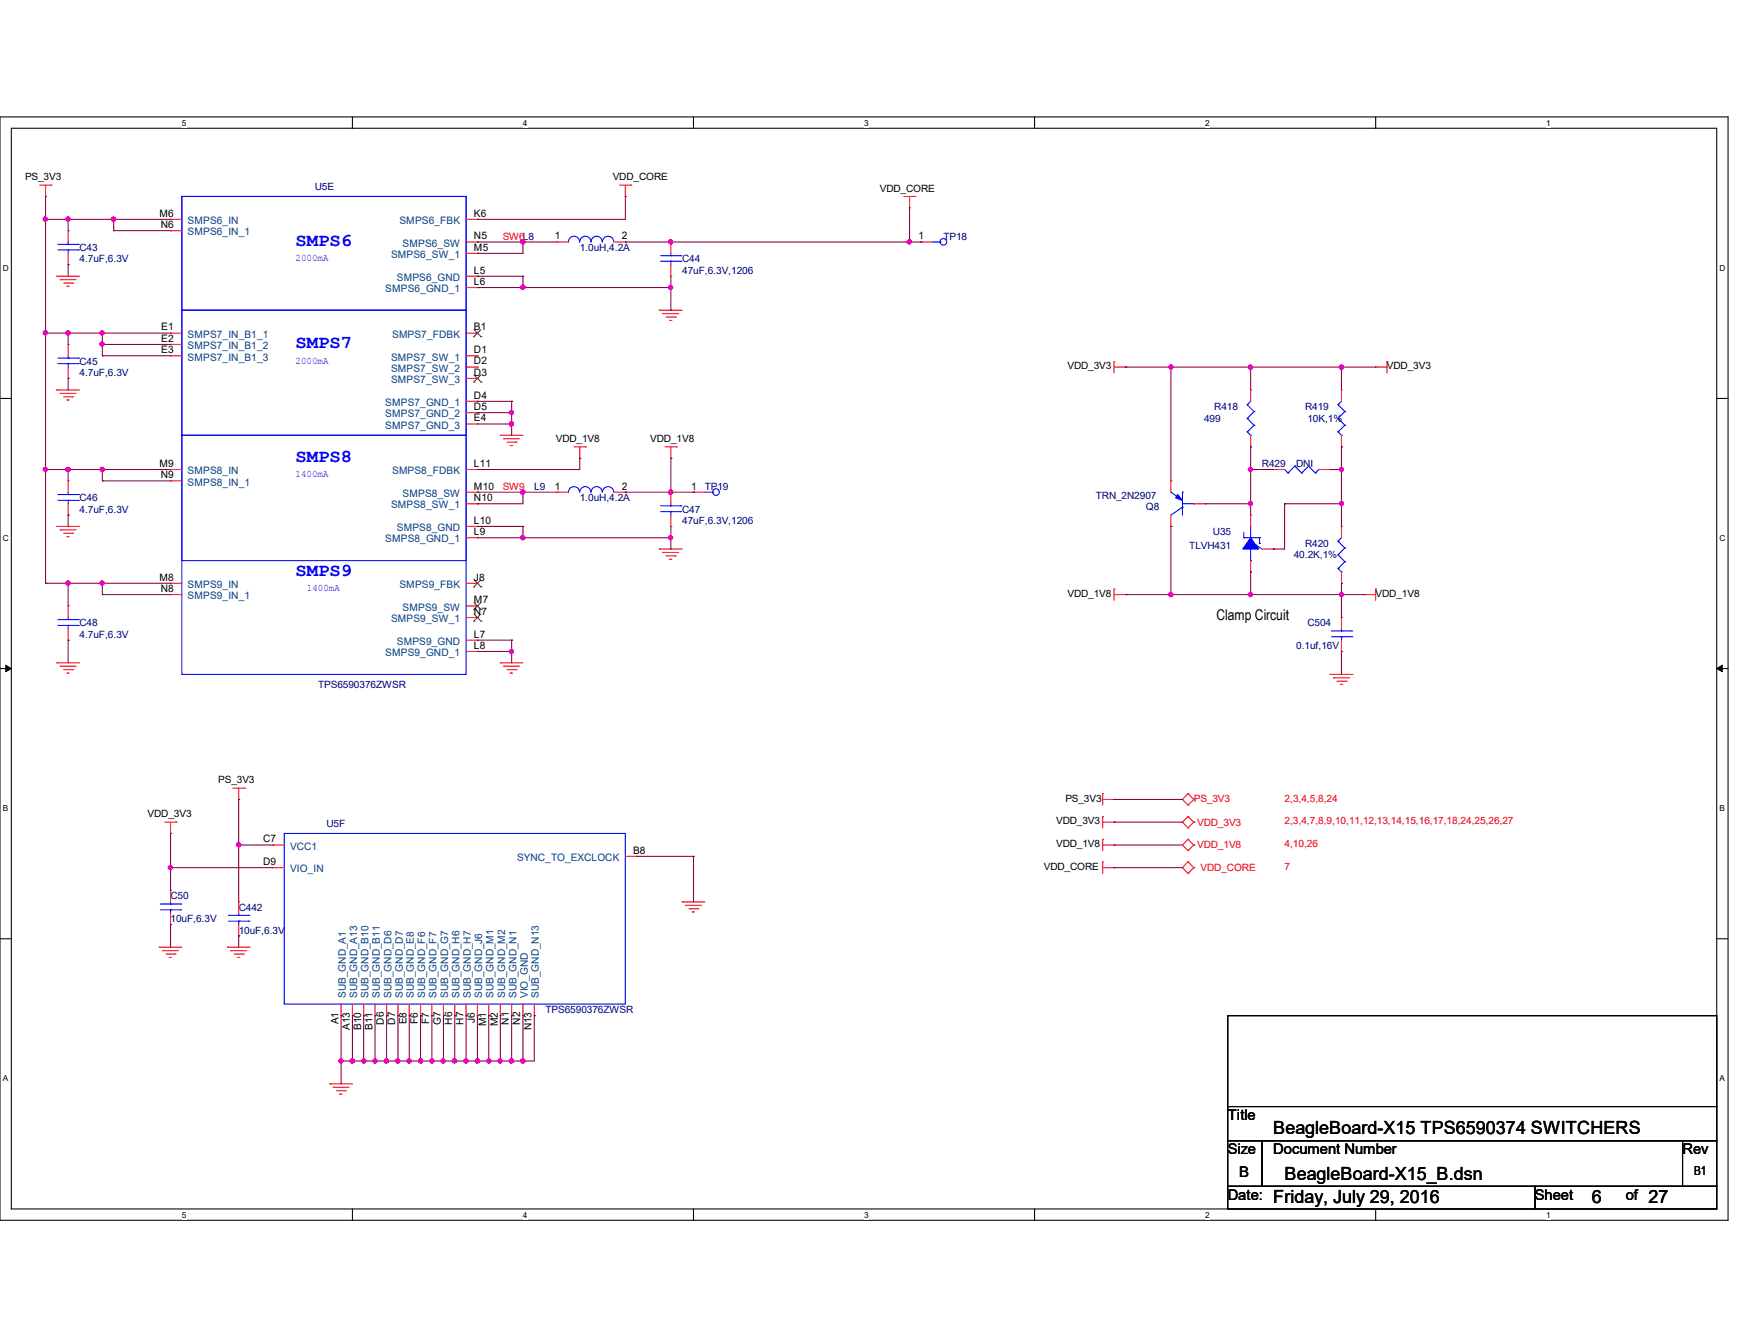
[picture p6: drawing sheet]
<svg xmlns="http://www.w3.org/2000/svg" width="279mm" height="216mm" viewBox="0 0 279 216" stroke-linecap="round" stroke-linejoin="round" font-family="sans-serif">
<path d="M0 18.8h278v177.4h-278zM1.8 20.6h274.3v173.8h-274.3z" fill="none" stroke="#000" stroke-width=".17"/>
<g fill="#fff">
<path d="M29.3 19h.7v1.5h-.7z"/>
<path d="M29.3 194.6h.7v1.4h-.7z"/>
</g>
<path d="M56.7 18.8v1.8M56.7 194.4v1.8" fill="none" stroke="#000" stroke-width=".17"/>
<g fill="#fff">
<path d="M84.1 19h.7v1.5h-.7z"/>
<path d="M84.1 194.6h.7v1.4h-.7z"/>
</g>
<path d="M111.5 18.8v1.8M111.5 194.4v1.8" fill="none" stroke="#000" stroke-width=".17"/>
<g fill="#fff">
<path d="M139 19h.7v1.5h-.7z"/>
<path d="M139 194.6h.7v1.4h-.7z"/>
</g>
<path d="M166.4 18.8v1.8M166.4 194.4v1.8" fill="none" stroke="#000" stroke-width=".17"/>
<g fill="#fff">
<path d="M193.8 19h.8v1.5h-.8z"/>
<path d="M193.8 194.6h.8v1.4h-.8z"/>
</g>
<path d="M221.3 18.8v1.8M221.3 194.4v1.8" fill="none" stroke="#000" stroke-width=".17"/>
<g fill="#fff">
<path d="M248.7 19h.7v1.5h-.7z"/>
<path d="M248.7 194.6h.7v1.4h-.7z"/>
<path d="M.5 42.3h.9v1.5h-.9z"/>
<path d="M276.6 42.3h.9v1.5h-.9z"/>
<path d="M.5 85.8h.9v1.4h-.9z"/>
<path d="M276.6 85.8h.9v1.4h-.9z"/>
</g>
<path d="M0 64.1h1.8M276.1 64.1h1.9" fill="none" stroke="#000" stroke-width=".17"/>
<g fill="#fff">
<path d="M.5 129.2h.8v1.5h-.8z"/>
<path d="M276.6 129.2h.9v1.5h-.9z"/>
</g>
<path d="M0 107.5h1.8M276.1 107.5h1.9" fill="none" stroke="#000" stroke-width=".17"/>
<path d="M.9 106.9l.9 .6-.9 .5zM276.1 107.5l.9-.6v1.1z" fill="#000" stroke="#000" stroke-width=".16"/>
<g fill="#fff">
<path d="M.5 172.6h.8v1.5h-.8z"/>
<path d="M276.6 172.6h.9v1.5h-.9z"/>
</g>
<path d="M0 150.9h1.8M276.1 150.9h1.9M197.5 163.3h78.6v14.6h-78.6zM197.5 177.9h78.6v5.5h-78.6zM197.5 183.4h5.5v7.3h-5.5zM197.5 190.7h49.4v3.7h-49.4zM203 183.4h67.6v7.3h-67.6zM246.9 190.7h29.2v3.7h-29.2zM270.6 183.4h5.5v7.3h-5.5z" fill="none" stroke="#000" stroke-width=".17"/>
<g fill="none" stroke="#f00" stroke-width=".17">
<path d="M6.4 29.8h1.8M7.3 31.6h.1M7.3 29.8v1.8M8.2 29.8h.1M11 37.1h.1M11 37.1v1.8M27.4 35.3h.1M27.4 37.1h.1M27.4 35.3h1.9M27.4 37.1h1.9M75 38.9h1.8M75 35.3h1.8"/>
<path d="M76.8 35.3h.1M76.8 38.9h.1M89.6 38.9h.1M89.6 38.9h1.8M98.8 38.9h1.8M99.7 29.8h1.8M100.6 31.6h.1M100.6 38.9h.1M100.6 29.8v1.8M101.5 29.8h.1M107.9 38.9h.1M107.9 38.9v1.8"/>
<path d="M145.4 31.6h1.8M146.3 33.4h.1M146.3 31.6v1.8M147.2 31.6h.1M148.1 38.9h.1M148.1 38.9h1.8M9.1 44.4h.1M9.1 44.4h3.7M9.7 45h.1M9.7 45h2.5M10.2 45.5h1.5M10.8 46h.1"/>
<path d="M10.8 46h.3M11 55.4h.1M11 42.5h.1M11 40.7v1.8M11 55.4v1.8M11 59v1.8M11.7 45.5h.1M27.4 53.6h.1M27.4 55.4h.1M27.4 57.2h.1M27.4 53.6h1.9M27.4 57.2h1.9"/>
<path d="M27.4 55.4h1.9M75 44.4h1.8M75 59h1.8M75 40.7h1.8M75 46.2h1.8M75 53.6h1.8M75 57.2h1.8M76.8 40.7h.1M76.8 44.4h.1M76.8 46.2h.1M76.8 53.6h.1M76.8 57.2h.1"/>
<path d="M76.8 59h.1M106 49.9h.1M106 49.9h3.7M106.6 50.4h.1M106.6 50.4h2.6M107.1 51h1.5M107.7 51.5h.1M107.7 51.5h.4M107.9 44.4h.1M107.9 42.5v1.9M108.6 51h.1M179.2 58.1h.1"/>
<path d="M179.2 59h1.9M179.2 58.1v1.8M181.1 59h.1M221.3 59h.1M221.3 59h1.8M223.1 58.1h.1M223.1 58.1v1.8M9.1 62.7h.1M9.1 62.7h3.7M9.7 63.2h.1M9.7 63.2h2.5M10.2 63.8h1.5"/>
<path d="M10.8 64.3h.1M10.8 64.3h.3M11 60.8h.1M11 77.3h.1M11 77.3v1.8M11.7 63.8h.1M27.4 75.5h.1M27.4 77.3h.1M27.4 75.5h1.9M27.4 77.3h1.9M75 75.5h1.8M75 79.1h1.8"/>
<path d="M75 60.8h1.8M75 64.5h1.8M75 66.3h1.8M75 68.2h1.8M76.8 60.8h.1M76.8 64.5h.1M76.8 66.3h.1M76.8 68.2h.1M76.8 75.5h.1M76.8 79.1h.1M80.5 70h.1M80.5 70h3.6"/>
<path d="M81 70.5h.1M81 70.5h2.6M81.6 71.1h1.4M82.1 71.6h.1M82.1 71.6h.4M83 71.1h.1M89.6 79.1h.1M89.6 79.1h1.8M92.3 71.8h1.9M93.3 73.7h.1M93.3 71.8v1.9M94.2 71.8h.1"/>
<path d="M98.8 79.1h1.8M100.6 79.1h.1M107 71.8h1.8M107.9 73.7h.1M107.9 79.1h.1M107.9 71.8v1.9M107.9 79.1v1.9M108.8 71.8h.1M111.5 79.1h.1M111.5 79.1h1.9M188.3 77.3h.1M188.3 77.3v1.8"/>
<path d="M201.2 62.7h.1M201.2 71.8h.1M201.2 62.7v1.8M201.2 70v1.8M204.8 75.5h.1M204.8 75.5h1.8M212.1 75.5h1.9M214 75.5h.1M215.8 62.7h.1M215.8 71.8h.1M215.8 62.7v1.8M215.8 70v1.8"/>
<path d="M9.1 84.6h.1M9.1 84.6h3.7M9.7 85.2h.1M9.7 85.2h2.5M10.2 85.7h1.5M10.8 86.3h.1M10.8 86.3h.3M11 97.4h.1M11 82.8h.1M11 81v1.8M11 97.4v1.9M11.7 85.7h.1"/>
<path d="M27.4 93.8h.1M27.4 95.6h.1M27.4 95.6h1.9M27.4 93.8h1.9M75 84.6h1.8M75 81h1.8M75 86.4h1.8M75 93.8h1.8M75 97.4h1.8M75 99.3h1.8M76.8 81h.1M76.8 84.6h.1"/>
<path d="M76.8 86.4h.1M76.8 93.8h.1M76.8 97.4h.1M76.8 99.3h.1M106 88.3h.1M106 88.3h3.7M106.6 88.8h.1M106.6 88.8h2.6M107.1 89.4h1.5M107.7 89.9h.1M107.7 89.9h.4M107.9 84.6h.1"/>
<path d="M107.9 82.8v1.8M108.6 89.4h.1M179.2 94.7h.1M179.2 95.6h1.9M179.2 94.7v1.8M181.1 95.6h.1M188.3 84.6h.1M188.3 82.8v1.8M192 81h1.8M193.8 81h.1M201.2 82.8h.1M201.2 91.9h.1"/>
<path d="M201.2 82.8v1.8M201.2 90.1v1.8M203 88.3h1.8M204.8 88.3h.1M215.8 84.6h.1M215.8 93.8h.1M215.8 99.3h.1M215.8 84.6v1.8M215.8 91.9v1.9M215.8 99.3v1.8M219.5 95.6h.1M219.5 95.6h1.8"/>
<path d="M221.3 94.7h.1M221.3 94.7v1.8M9.1 106.6h.1M9.1 106.6h3.7M9.7 107.1h.1M9.7 107.1h2.5M10.2 107.7h1.5M10.8 108.2h.1M10.8 108.2h.3M11 102.9h.1M11 101.1v1.8M11.7 107.7h.1"/>
<path d="M75 102.9h1.8M75 104.7h1.8M76.8 102.9h.1M76.8 104.7h.1M80.5 106.6h.1M80.5 106.6h3.6M81 107.1h.1M81 107.1h2.6M81.6 107.7h1.4M82.1 108.2h.1M82.1 108.2h.4M83 107.7h.1"/>
<path d="M214 108.4h.1M214 108.4h3.6M214.5 109h.1M214.5 109h2.6M215.1 109.5h1.4M215.6 110h.1M215.6 110h.4M215.8 104.7h.1M215.8 102.9v1.8M216.5 109.5h.1M26.5 132.2h1.8M27.4 134h.1"/>
<path d="M27.4 132.2v1.8M28.3 132.2h.1M37.5 126.7h1.8M38.4 128.5h.1M38.4 126.7v1.8M39.3 126.7h.1M43.9 135.8h.1M43.9 139.5h.1M43.9 139.5h1.8M43.9 135.8h1.8M100.6 137.7h1.8M102.4 137.7h.1"/>
<path d="M177.4 127.6h.1M177.4 138.6h.1M177.4 134.9h.1M177.4 131.3h.1M177.4 128.5h1.8M177.4 127.6v1.8M177.4 131.3v1.8M177.4 134.9v1.8M177.4 138.6v1.8M177.4 139.5h1.8M177.4 135.8h1.8M177.4 132.2h1.8"/>
<path d="M179.2 128.5h.1M179.2 139.5h.1M179.2 135.8h.1M179.2 132.2h.1M191.1 127.6h.1M191.1 129.4h.1M191.1 138.6h.1M191.1 134.9h.1M191.1 136.7h.1M191.1 131.3h.1M191.1 133.1h.1M191.1 127.6l-.9 .9 .9 .9"/>
<path d="M191.1 127.6l.9 .9M191.1 138.6l-.9 .9 .9 .9M191.1 138.6l.9 .9M191.1 134.9l-.9 .9 .9 .9M191.1 134.9l.9 .9M191.1 131.3l-.9 .9 .9 .9M191.1 131.3l.9 .9M192 128.5h.1M192 139.5h.1M192 135.8h.1M192 132.2h.1M192 128.5l-.9 .9"/>
<path d="M192 139.5l-.9 .9M192 135.8l-.9 .9M192 132.2l-.9 .9M25.6 152.3h.1M25.6 152.3h3.7M26.2 152.8h.1M26.2 152.8h2.5M26.7 153.4h1.5M27.2 153.9h.1M27.2 153.9h.4M27.4 143.1h.1M27.4 148.6h.1"/>
<path d="M27.4 143.1v1.9M27.4 146.8v1.8M28.2 153.4h.1M36.6 152.3h.1M36.6 152.3h3.6M37.1 152.8h.1M37.1 152.8h2.6M37.7 153.4h1.4M38.2 153.9h.1M38.2 153.9h.4M38.4 145h.1M38.4 150.5h.1"/>
<path d="M38.4 145v1.8M38.4 148.6v1.9M39.1 153.4h.1M109.7 145h.1M109.7 145h3.7M110.3 145.5h.1M110.3 145.5h2.5M110.8 146.1h1.5M111.4 146.6h.1M111.4 146.6h.3M112.3 146.1h.1M191.1 140.4h.1"/>
<path d="M53 174.2h.1M53 174.2h3.7M53.6 174.8h.1M53.6 174.8h2.5M54.1 175.3h1.5M54.7 175.9h.1M54.7 175.9h.3M54.9 163.3h.1M54.9 161.4v1.9M55.6 175.3h.1M56.7 163.3h.1M56.7 161.4v1.9"/>
<path d="M58.5 163.3h.1M58.5 161.4v1.9M60.3 163.3h.1M60.3 161.4v1.9M62.2 163.3h.1M62.2 161.4v1.9M64 163.3h.1M64 161.4v1.9M65.8 163.3h.1M65.8 161.4v1.9M67.6 163.3h.1M67.6 161.4v1.9"/>
<path d="M69.5 163.3h.1M69.5 161.4v1.9M71.3 163.3h.1M71.3 161.4v1.9M73.2 163.3h.1M73.2 161.4v1.9M75 163.3h.1M75 161.4v1.9M76.8 163.3h.1M76.8 161.4v1.9M78.6 163.3h.1M78.6 161.4v1.9"/>
<path d="M80.5 163.3h.1M80.5 161.4v1.9M82.3 163.3h.1M82.3 161.4v1.9M84.1 163.3h.1M84.1 161.4v1.9M85.9 163.3h.1M85.9 161.4v1.9"/>
</g>
<g fill="none" stroke="#00f" stroke-width=".17">
<path d="M9.3 39.3h3.3M11 39.3h.1M11 38.9v.4M12.6 39.3h.1M29.3 31.6h45.7v76.8h-45.7zM29.3 31.6h45.7v18.3h-45.7zM93.2 38.9a.89 .89 0 0 0-.9-.9 .89 .89 0 0 0-.9 .9M95 38.9a.89 .89 0 0 0-.9-.9 .89 .89 0 0 0-.8 .9M96.9 38.9a.89 .89 0 0 0-.9-.9 .89 .89 0 0 0-.9 .9M98.7 38.9a.91 .91 0 0 0-.9-.9 .91 .91 0 0 0-.9 .9M149.9 38.9h1.3M151.2 38.9h.1"/>
<path d="M9.3 58.5h3.3M9.3 57.6h3.3M9.3 40.2h3.3M11 57.6h.1M11 58.5h.1M11 40.2h.1M11 40.2v.5M11 57.2v.4M11 58.5v.5M12.6 58.5h.1M12.6 57.6h.1M12.6 40.2h.1"/>
<path d="M29.3 49.9h45.7v20.1h-45.7zM106.3 42h3.2M106.3 41.1h3.2M107.9 41.1h.1M107.9 42h.1M107.9 40.7v.4M107.9 42v.5M109.5 42h.1M109.5 41.1h.1M9.3 79.5h3.3M11 79.5h.1M11 79.1v.4"/>
<path d="M12.6 79.5h.1M29.3 70h45.7v20.1h-45.7zM91.4 79.1a.89 .89 0 0 1 .9-.9 .89 .89 0 0 1 .9 .9M93.3 79.1a.89 .89 0 0 1 .8-.9 .89 .89 0 0 1 .9 .9M95.1 79.1a.89 .89 0 0 1 .9-.9 .89 .89 0 0 1 .9 .9M96.9 79.1a.91 .91 0 0 1 .9-.9 .91 .91 0 0 1 .9 .9M113.4 79.1h1.2M114.6 79.1h.1M188.3 79.1h.1M188.3 79.1l1.9 1.3M190.2 79.1h.1M190.2 79.1v3.7"/>
<path d="M200.6 65.1h.1M200.6 67.3h.1M200.6 69.4h.1M200.6 65.1l1.1 1.1M200.6 67.3l1.1 1.1M200.6 69.4l.6 .6M201.2 70h.1M201.2 64.5l-.6 .6M201.7 66.2h.1M201.7 68.4h.1M201.7 66.2l-1.1 1.1M201.7 68.4l-1.1 1"/>
<path d="M206.6 75.5l.6 .5M207.2 76h.1M208.3 74.9h.1M208.3 74.9l1.1 1.1M208.3 74.9l-1.1 1.1M209.4 76h.1M210.5 74.9h.1M210.5 74.9l-1.1 1.1M210.5 74.9l1.1 1.1M211.6 76h.1M212.1 75.5h.1M212.1 75.5l-.5 .5"/>
<path d="M215.2 65.1h.1M215.2 67.3h.1M215.2 69.4h.1M215.2 65.1l1.1 1.1M215.2 67.3l1.1 1.1M215.2 69.4l.6 .6M215.8 70h.1M215.8 64.5l-.6 .6M216.3 66.2h.1M216.3 68.4h.1M216.3 66.2l-1.1 1.1M216.3 68.4l-1.1 1"/>
<path d="M9.3 99.6h3.3M9.3 80.4h3.3M11 99.6h.1M11 80.4h.1M11 80.4v.6M11 99.3v.3M12.6 99.6h.1M12.6 80.4h.1M106.3 82.3h3.2M106.3 81.3h3.2M107.9 81.3h.1M107.9 82.3h.1"/>
<path d="M107.9 81v.3M107.9 82.3v.5M109.5 82.3h.1M109.5 81.3h.1M190.2 81.5h.1M190.2 81.5l-1.9 1.3M190.2 81h1.8M192 81h.1M200.1 86.4h.1M200.1 86.4h2.5M200.1 85.6v.8M201.2 86.4h.1"/>
<path d="M201.2 90.1h.1M201.2 84.6v1.8M201.2 88.3v1.8M201.9 87.5h.1M201.9 87.5l1.1 .8M202.6 87.4h.1M202.6 86.4h.1M202.6 86.4v1M215.2 87h.1M215.2 89.2h.1M215.2 91.4h.1M215.2 87l1.1 1.1"/>
<path d="M215.2 89.2l1.1 1.1M215.2 91.4l.6 .5M215.8 91.9h.1M215.8 86.4l-.6 .6M216.3 88.1h.1M216.3 90.3h.1M216.3 88.1l-1.1 1.1M216.3 90.3l-1.1 1.1M9.3 100.5h3.3M11 100.5h.1M11 100.5v.6M12.6 100.5h.1"/>
<path d="M214.2 102.4h3.2M214.2 101.4h3.2M215.8 101.4h.1M215.8 102.4h.1M215.8 101.1v.3M215.8 102.4v.5M217.4 102.4h.1M217.4 101.4h.1M45.7 134h54.9v27.4h-54.9zM25.8 146.3h3.3M25.8 145.3h3.3M27.4 145.3h.1"/>
<path d="M27.4 146.3h.1M27.4 145v.3M27.4 146.3v.5M29.1 146.3h.1M29.1 145.3h.1M36.7 148.1h3.3M36.7 147.2h3.3M38.4 147.2h.1M38.4 148.1h.1M38.4 146.8v.4M38.4 148.1v.5M40 148.1h.1"/>
<path d="M40 147.2h.1"/>
<circle cx="151.7" cy="38.9" r=".53"/>
<circle cx="115.2" cy="79.1" r=".53"/>
</g>
<g fill="#00f" stroke="#00f" stroke-width=".17">
<path d="M189.4 79.5l.8 .9-1.1-.3z"/>
<path d="M201.2 86.4l1.2 1.9h-2.5z" fill-rule="evenodd"/>
</g>
<g fill="none" stroke="#804000" stroke-width=".16">
<path d="M76.2 54.1h.1M76.2 53l1.2 1.1M77.3 53l-1.1 1.1M77.4 54.1h.1M76.2 61.4h.1M76.2 60.3l1.2 1.1M77.3 60.3l-1.1 1.1M77.4 61.4h.1M76.2 94.4h.1M76.2 98h.1M76.2 99.9h.1M76.2 93.2l1.2 1.2"/>
<path d="M76.2 96.9l1.2 1.1M76.2 98.7l1.2 1.2M77.3 93.2l-1.1 1.2M77.3 96.9l-1.1 1.1M77.3 98.7l-1.1 1.2M77.4 94.4h.1M77.4 98h.1M77.4 99.9h.1"/>
</g>
<g fill="none" stroke="#800040" stroke-width=".17">
<path d="M7.3 35.3h.1M7.3 31.6h.1M7.3 31.6v62.2M7.3 35.3h20.1M11 35.3h.1M11 35.3v1.8M18.3 35.3h.1M18.3 37.1h.1M18.3 37.1h9.1M18.3 35.3v1.8M76.8 35.3h.1M76.8 38.9h.1"/>
<path d="M76.8 38.9h12.8M84.1 38.9h.1M84.1 38.9v1.8h-7.3M100.6 31.6h.1M100.6 38.9h.1M100.6 31.6v3.7h-23.8M100.6 38.9h47.5M146.3 38.9h.1M146.3 33.4v5.5M148.1 38.9h.1M7.3 53.6h.1M7.3 53.6h20.1"/>
<path d="M11 53.6h.1M11 42.5h.1M11 42.5v1.9M11 53.6v1.8M16.5 53.6h.1M16.5 57.2h.1M16.5 55.4h.1M16.5 53.6v3.6M16.5 57.2h10.9M16.5 55.4h10.9M76.8 40.7h.1M76.8 46.2h.1"/>
<path d="M76.8 44.4h.1M76.8 46.2h31.1M76.8 44.4h7.3M84.1 44.4h.1M84.1 44.4v1.8M107.9 46.2h.1M107.9 49.9h.1M107.9 44.4v5.5M181.1 59h.1M181.1 59h40.2M188.3 59h.1M188.3 59v18.3"/>
<path d="M201.2 59h.1M201.2 59v3.7M215.8 59h.1M215.8 59v3.7M7.3 75.5h.1M7.3 75.5h20.1M11 75.5h.1M11 60.8h.1M11 60.8v1.9M11 75.5v1.8M16.5 77.3h.1M16.5 75.5h.1"/>
<path d="M16.5 75.5v1.8M16.5 77.3h10.9M76.8 79.1h.1M76.8 75.5h.1M76.8 64.5h5.5M76.8 68.2h5.5M76.8 66.3h5.5M76.8 79.1h12.8M82.3 64.5h.1M82.3 68.2h.1M82.3 66.3h.1M82.3 64.5v5.5"/>
<path d="M84.1 79.1h.1M84.1 79.1v1.9h-7.3M93.3 73.7h.1M93.3 73.7v1.8h-16.5M100.6 79.1h.1M100.6 79.1h10.9M107.9 73.7h.1M107.9 73.7v5.4M111.5 79.1h.1M201.2 71.8h.1M201.2 75.5h.1M201.2 75.5h3.6"/>
<path d="M201.2 71.8v11M214 75.5h.1M214 75.5h1.8M215.8 71.8h.1M215.8 75.5h.1M215.8 71.8v12.8M7.3 93.8h.1M7.3 93.8h20.1M11 93.8h.1M11 82.8h.1M11 82.8v1.8M11 93.8v3.6"/>
<path d="M16.5 93.8h.1M16.5 95.6h.1M16.5 93.8v1.8M16.5 95.6h10.9M76.8 81h.1M76.8 86.4h31.1M76.8 84.6h7.3M84.1 86.4h.1M84.1 84.6h.1M84.1 84.6v1.8M107.9 86.4h.1M107.9 88.3h.1"/>
<path d="M107.9 84.6v3.7M181.1 95.6h.1M181.1 95.6h38.4M188.3 84.6h.1M188.3 95.6h.1M188.3 84.6v11M193.8 81h.1M193.8 81h7.4M201.2 95.6h.1M201.2 91.9h.1M201.2 81h.1M201.2 91.9v3.7"/>
<path d="M204.8 88.3h.1M206.6 81h.1M206.6 81h9.2M206.6 81v7.3h-1.8M215.8 93.8h.1M215.8 95.6h.1M215.8 81h.1M215.8 93.8v5.5M11 102.9h.1M11 102.9v3.7M76.8 104.7h5.5M76.8 102.9h5.5"/>
<path d="M82.3 104.7h.1M82.3 102.9h.1M82.3 102.9v3.7M215.8 104.7h.1M215.8 104.7v3.7M27.4 139.5h.1M27.4 134h.1M27.4 139.5h16.5M27.4 134v9.1M38.4 135.8h.1M38.4 128.5h.1M38.4 135.8h5.5"/>
<path d="M38.4 128.5v16.5M102.4 137.7h.1M102.4 137.7h9.1M111.5 137.7h.1M111.5 137.7v7.3M179.2 128.5h.1M179.2 139.5h.1M179.2 135.8h.1M179.2 132.2h.1M179.2 128.5h11M179.2 139.5h11M179.2 135.8h11"/>
<path d="M179.2 132.2h11M27.4 148.6h.1M27.4 148.6v3.7M38.4 150.5h.1M38.4 150.5v1.8M54.9 170.6h.1M54.9 163.3h.1M54.9 163.3v10.9M56.7 163.3h.1M56.7 170.6h.1M56.7 163.3v7.3M58.5 163.3h.1"/>
<path d="M58.5 170.6h.1M58.5 163.3v7.3M60.3 163.3h.1M60.3 170.6h.1M60.3 163.3v7.3M62.2 163.3h.1M62.2 170.6h.1M62.2 163.3v7.3M64 163.3h.1M64 170.6h.1M64 163.3v7.3M65.8 163.3h.1"/>
<path d="M65.8 170.6h.1M65.8 163.3v7.3M67.6 163.3h.1M67.6 170.6h.1M67.6 163.3v7.3M69.5 163.3h.1M69.5 170.6h.1M69.5 163.3v7.3M71.3 163.3h.1M71.3 170.6h.1M71.3 163.3v7.3M73.2 163.3h.1"/>
<path d="M73.2 170.6h.1M73.2 163.3v7.3M75 163.3h.1M75 170.6h.1M75 163.3v7.3M76.8 170.6h.1M76.8 163.3h.1M76.8 163.3v7.3M78.6 163.3h.1M78.6 170.6h.1M78.6 163.3v7.3M80.5 170.6h.1"/>
<path d="M80.5 163.3h.1M80.5 163.3v7.3M82.3 163.3h.1M82.3 170.6h.1M82.3 163.3v7.3M84.1 170.6h.1M84.1 163.3h.1M84.1 163.3v7.3M85.9 163.3h.1M85.9 163.3v7.3h-31"/>
</g>
<g fill="#f0f" stroke="#f0f" stroke-width=".17">
<circle cx="54.8" cy="170.6" r=".34"/>
<circle cx="82.3" cy="170.6" r=".34"/>
<circle cx="80.4" cy="170.6" r=".34"/>
<circle cx="78.6" cy="170.6" r=".34"/>
<circle cx="60.3" cy="170.6" r=".34"/>
<circle cx="62.1" cy="170.6" r=".34"/>
<circle cx="65.8" cy="170.6" r=".35"/>
<circle cx="64" cy="170.6" r=".34"/>
<circle cx="75" cy="170.6" r=".35"/>
<circle cx="73.1" cy="170.6" r=".34"/>
<circle cx="76.8" cy="170.6" r=".34"/>
<circle cx="84.1" cy="170.6" r=".35"/>
<circle cx="71.3" cy="170.6" r=".34"/>
<circle cx="69.5" cy="170.6" r=".34"/>
<circle cx="67.6" cy="170.6" r=".34"/>
<circle cx="58.5" cy="170.6" r=".34"/>
<circle cx="56.7" cy="170.6" r=".35"/>
<circle cx="11" cy="93.7" r=".35"/>
<circle cx="16.4" cy="53.5" r=".34"/>
<circle cx="16.4" cy="75.5" r=".34"/>
<circle cx="16.4" cy="93.7" r=".34"/>
<circle cx="11" cy="75.5" r=".35"/>
<circle cx="7.3" cy="75.5" r=".34"/>
<circle cx="7.3" cy="53.5" r=".34"/>
<circle cx="11" cy="53.5" r=".35"/>
<circle cx="16.4" cy="55.3" r=".34"/>
<circle cx="7.3" cy="35.2" r=".34"/>
<circle cx="11" cy="35.2" r=".35"/>
<circle cx="107.9" cy="38.9" r=".34"/>
<circle cx="146.3" cy="38.9" r=".34"/>
<circle cx="84.1" cy="38.9" r=".35"/>
<circle cx="18.2" cy="35.2" r=".34"/>
<circle cx="82.3" cy="66.3" r=".34"/>
<circle cx="38.4" cy="135.8" r=".35"/>
<circle cx="27.4" cy="139.5" r=".34"/>
<circle cx="82.3" cy="68.2" r=".34"/>
<circle cx="84.1" cy="79.1" r=".35"/>
<circle cx="107.9" cy="79.1" r=".34"/>
<circle cx="82.3" cy="104.7" r=".34"/>
<circle cx="84.1" cy="86.4" r=".35"/>
<circle cx="107.9" cy="86.4" r=".34"/>
<circle cx="84.1" cy="46.2" r=".35"/>
<circle cx="107.9" cy="46.2" r=".34"/>
<circle cx="188.3" cy="95.6" r=".34"/>
<circle cx="188.3" cy="59" r=".34"/>
<circle cx="215.8" cy="59" r=".34"/>
<circle cx="201.1" cy="59" r=".34"/>
<circle cx="215.8" cy="95.6" r=".34"/>
<circle cx="201.1" cy="95.6" r=".34"/>
<circle cx="215.8" cy="75.5" r=".34"/>
<circle cx="201.1" cy="80.9" r=".34"/>
<circle cx="215.8" cy="80.9" r=".34"/>
<circle cx="201.1" cy="75.5" r=".34"/>
</g>
<g font-size="2.9" fill="#00f">
<text x="47.5" y="39.5">SMPS6</text>
<text x="47.5" y="56">SMPS7</text>
<text x="47.5" y="74.3">SMPS8</text>
<text x="47.5" y="92.5">SMPS9</text>
</g>
<g font-size="2.9">
<text x="204.8" y="182.3">BeagleBoard-X15 TPS6590374 SWITCHERS</text>
<text x="206.6" y="189.7">BeagleBoard-X15_B.dsn</text>
<text x="204.8" y="193.3">Friday, July 29, 2016</text>
<text x="256" y="193.3">6</text>
<text x="265.2" y="193.3">27</text>
</g>
<g font-size="2.4">
<text x="195.7" y="99.7">Clamp Circuit</text>
<text x="197.5" y="180.1">Title</text>
<text x="197.5" y="185.6">Size</text>
<text x="204.8" y="185.6">Document Number</text>
<text x="270.6" y="185.6">Rev</text>
<text x="199.3" y="189.2">B</text>
<text x="197.5" y="192.9">Date:</text>
<text x="246.9" y="192.9">Sheet</text>
<text x="261.5" y="192.9">of</text>
</g>
<text font-size="2" x="272.5" y="188.9">B1</text>
<g font-size="1.7">
<text x="25.7" y="34.8">M6</text>
<text x="76.2" y="34.8">K6</text>
<text x="25.9" y="36.7">N6</text>
<text x="76.2" y="38.5">N5</text>
<text x="76.2" y="40.3">M5</text>
<text x="89.2" y="38.5">1</text>
<text x="100" y="38.5">2</text>
<text x="147.7" y="38.5">1</text>
<text x="76.2" y="44">L5</text>
<text x="76.2" y="45.8">L6</text>
<text x="25.9" y="53.1">E1</text>
<text x="76.2" y="53.1">B1</text>
<text x="25.9" y="54.9">E2</text>
<text x="25.9" y="56.8">E3</text>
<text x="76.2" y="56.8">D1</text>
<text x="76.2" y="58.6">D2</text>
<text x="76.2" y="60.4">D3</text>
<text x="76.2" y="64.1">D4</text>
<text x="76.2" y="65.9">D5</text>
<text x="76.2" y="67.7">E4</text>
<text x="25.7" y="75.1">M9</text>
<text x="25.9" y="76.9">N9</text>
<text x="76.2" y="75.1">L11</text>
<text x="76.2" y="78.7">M10</text>
<text x="76.2" y="80.6">N10</text>
<text x="89.2" y="78.7">1</text>
<text x="100" y="78.7">2</text>
<text x="111.2" y="78.7">1</text>
<text x="76.2" y="84.2">L10</text>
<text x="76.2" y="86">L9</text>
<text x="25.7" y="93.3">M8</text>
<text x="25.9" y="95.2">N8</text>
<text x="76.2" y="93.3">J8</text>
<text x="76.2" y="97">M7</text>
<text x="76.2" y="98.8">N7</text>
<text x="76.2" y="102.5">L7</text>
<text x="76.2" y="104.3">L8</text>
<text x="42.3" y="135.4">C7</text>
<text x="101.9" y="137.2">B8</text>
<text x="42.3" y="139.1">D9</text>
<text x="54.4" y="164.7" transform="rotate(-90 54.4 164.7)">A1</text>
<text x="56.3" y="165.6" transform="rotate(-90 56.3 165.6)">A13</text>
<text x="58.1" y="165.6" transform="rotate(-90 58.1 165.6)">B10</text>
<text x="59.9" y="165.6" transform="rotate(-90 59.9 165.6)">B11</text>
<text x="61.8" y="164.8" transform="rotate(-90 61.8 164.8)">D6</text>
<text x="63.6" y="164.8" transform="rotate(-90 63.6 164.8)">D7</text>
<text x="65.4" y="164.7" transform="rotate(-90 65.4 164.7)">E8</text>
<text x="67.2" y="164.6" transform="rotate(-90 67.2 164.6)">F6</text>
<text x="69" y="164.6" transform="rotate(-90 69 164.6)">F7</text>
<text x="70.9" y="164.8" transform="rotate(-90 70.9 164.8)">G7</text>
<text x="72.7" y="164.8" transform="rotate(-90 72.7 164.8)">H6</text>
<text x="74.5" y="164.8" transform="rotate(-90 74.5 164.8)">H7</text>
<text x="76.4" y="164.4" transform="rotate(-90 76.4 164.4)">J6</text>
<text x="78.2" y="164.9" transform="rotate(-90 78.2 164.9)">M1</text>
<text x="80.1" y="164.9" transform="rotate(-90 80.1 164.9)">M2</text>
<text x="81.9" y="164.8" transform="rotate(-90 81.9 164.8)">N1</text>
<text x="83.7" y="164.8" transform="rotate(-90 83.7 164.8)">N2</text>
<text x="85.5" y="165.6" transform="rotate(-90 85.5 165.6)">N13</text>
</g>
<g font-size="1.7" fill="#004080">
<text x="30.2" y="36">SMPS6_IN</text>
<text x="30.2" y="37.8">SMPS6_IN_1</text>
<text x="62.9" y="41.5">SMPS6_SW_1</text>
<text x="64.3" y="36">SMPS6_FBK</text>
<text x="64.8" y="39.7">SMPS6_SW</text>
<text x="62" y="47">SMPS6_GND_1</text>
<text x="63.8" y="45.2">SMPS6_GND</text>
<text x="30.2" y="54.3">SMPS7_IN_B1_1</text>
<text x="30.2" y="56.1">SMPS7_IN_B1_2</text>
<text x="30.2" y="58">SMPS7_IN_B1_3</text>
<text x="62.9" y="58">SMPS7_SW_1</text>
<text x="62.9" y="59.8">SMPS7_SW_2</text>
<text x="63.1" y="54.3">SMPS7_FDBK</text>
<text x="62" y="65.3">SMPS7_GND_1</text>
<text x="62.9" y="61.6">SMPS7_SW_3</text>
<text x="62" y="67.1">SMPS7_GND_2</text>
<text x="62" y="68.9">SMPS7_GND_3</text>
<text x="30.2" y="76.2">SMPS8_IN</text>
<text x="63.1" y="76.2">SMPS8_FDBK</text>
<text x="30.2" y="78.1">SMPS8_IN_1</text>
<text x="62.9" y="81.7">SMPS8_SW_1</text>
<text x="64.8" y="79.9">SMPS8_SW</text>
<text x="62" y="87.2">SMPS8_GND_1</text>
<text x="63.8" y="85.4">SMPS8_GND</text>
<text x="30.2" y="94.5">SMPS9_IN</text>
<text x="64.3" y="94.5">SMPS9_FBK</text>
<text x="30.2" y="96.4">SMPS9_IN_1</text>
<text x="62.9" y="100">SMPS9_SW_1</text>
<text x="64.8" y="98.2">SMPS9_SW</text>
<text x="62" y="105.5">SMPS9_GND_1</text>
<text x="63.8" y="103.7">SMPS9_GND</text>
<text x="46.7" y="136.6">VCC1</text>
<text x="46.7" y="140.3">VIO_IN</text>
<text x="83.2" y="138.4">SYNC_TO_EXCLOCK</text>
<text x="55.6" y="160.5" transform="rotate(-90 55.6 160.5)">SUB_GND_A1</text>
<text x="57.4" y="160.5" transform="rotate(-90 57.4 160.5)">SUB_GND_A13</text>
<text x="59.3" y="160.5" transform="rotate(-90 59.3 160.5)">SUB_GND_B10</text>
<text x="61.1" y="160.5" transform="rotate(-90 61.1 160.5)">SUB_GND_B11</text>
<text x="63" y="160.5" transform="rotate(-90 63 160.5)">SUB_GND_D6</text>
<text x="64.8" y="160.5" transform="rotate(-90 64.8 160.5)">SUB_GND_D7</text>
<text x="66.6" y="160.5" transform="rotate(-90 66.6 160.5)">SUB_GND_E8</text>
<text x="68.4" y="160.5" transform="rotate(-90 68.4 160.5)">SUB_GND_F6</text>
<text x="70.2" y="160.5" transform="rotate(-90 70.2 160.5)">SUB_GND_F7</text>
<text x="72.1" y="160.5" transform="rotate(-90 72.1 160.5)">SUB_GND_G7</text>
<text x="73.9" y="160.5" transform="rotate(-90 73.9 160.5)">SUB_GND_H6</text>
<text x="75.7" y="160.5" transform="rotate(-90 75.7 160.5)">SUB_GND_H7</text>
<text x="77.6" y="160.5" transform="rotate(-90 77.6 160.5)">SUB_GND_J6</text>
<text x="79.4" y="160.5" transform="rotate(-90 79.4 160.5)">SUB_GND_M1</text>
<text x="81.2" y="160.5" transform="rotate(-90 81.2 160.5)">SUB_GND_M2</text>
<text x="83.1" y="160.5" transform="rotate(-90 83.1 160.5)">SUB_GND_N1</text>
<text x="84.9" y="160.5" transform="rotate(-90 84.9 160.5)">VIO_GND</text>
<text x="86.7" y="160.5" transform="rotate(-90 86.7 160.5)">SUB_GND_N13</text>
</g>
<g font-size="1.6">
<text x="4" y="29">PS_3V3</text>
<text x="98.6" y="29">VDD_CORE</text>
<text x="141.5" y="30.8">VDD_CORE</text>
<text x="171.7" y="59.4">VDD_3V3</text>
<text x="223.1" y="59.4">VDD_3V3</text>
<text x="89.4" y="71.1">VDD_1V8</text>
<text x="104.6" y="71.1">VDD_1V8</text>
<text x="171.7" y="95.9">VDD_1V8</text>
<text x="221.3" y="95.9">VDD_1V8</text>
<text x="35.1" y="125.9">PS_3V3</text>
<text x="23.7" y="131.4">VDD_3V3</text>
<text x="171.4" y="128.9">PS_3V3</text>
<text x="169.9" y="136.2">VDD_1V8</text>
<text x="169.9" y="132.5">VDD_3V3</text>
<text x="167.9" y="139.8">VDD_CORE</text>
</g>
<g font-size="1.6" fill="#000080">
<text x="50.6" y="30.5">U5E</text>
<text x="12.8" y="40.3">C43</text>
<text x="93.3" y="40.3">1.0uH,4.2A</text>
<text x="151.8" y="38.5">TP18</text>
<text x="12.8" y="42.2">4.7uF,6.3V</text>
<text x="109.7" y="42.2">C44</text>
<text x="109.7" y="44">47uF,6.3V,1206</text>
<text x="12.8" y="58.6">C45</text>
<text x="12.8" y="60.5">4.7uF,6.3V</text>
<text x="195.3" y="66">R418</text>
<text x="209.9" y="66">R419</text>
<text x="193.7" y="67.8">499</text>
<text x="210.3" y="67.8">10K,1%</text>
<text x="203" y="75.1">R429</text>
<text x="208.5" y="75.1">DNI</text>
<text x="12.8" y="80.6">C46</text>
<text x="12.8" y="82.4">4.7uF,6.3V</text>
<text x="85.9" y="78.7">L9</text>
<text x="93.3" y="80.6">1.0uH,4.2A</text>
<text x="109.7" y="82.4">C47</text>
<text x="113.4" y="78.7">TP19</text>
<text x="176.3" y="80.2">TRN_2N2907</text>
<text x="184.3" y="82">Q8</text>
<text x="109.7" y="84.2">47uF,6.3V,1206</text>
<text x="191.3" y="88.3">TLVH431</text>
<text x="195.1" y="86.1">U35</text>
<text x="208.1" y="89.7">40.2K,1%</text>
<text x="209.9" y="87.9">R420</text>
<text x="12.8" y="100.7">C48</text>
<text x="210.3" y="100.7">C504</text>
<text x="12.8" y="102.5">4.7uF,6.3V</text>
<text x="208.5" y="104.4">0.1uf,16V</text>
<text x="51.2" y="110.6">TPS6590376ZWSR</text>
<text x="52.5" y="132.9">U5F</text>
<text x="27.4" y="144.6">C50</text>
<text x="27.4" y="148.3">10uF,6.3V</text>
<text x="38.4" y="146.4">C442</text>
<text x="38.4" y="150.1">10uF,6.3V</text>
<text x="87.8" y="162.9">TPS6590376ZWSR</text>
</g>
<g font-size="1.6" fill="#00f">
<text x="47.5" y="42">2000mA</text>
<text x="47.5" y="58.5">2000mA</text>
<text x="47.5" y="76.8">1400mA</text>
<text x="49.4" y="95">1400mA</text>
</g>
<g font-size="1.6" fill="#f00">
<text x="80.9" y="38.5">SW6L8</text>
<text x="80.9" y="78.7">SW9</text>
<text x="192" y="128.9">PS_3V3</text>
<text x="206.6" y="128.9">2,3,4,5,8,24</text>
<text x="192.6" y="136.4">VDD_1V8</text>
<text x="192.6" y="132.7">VDD_3V3</text>
<text x="206.6" y="136.2">4,10,26</text>
<text x="206.6" y="132.5">2,3,4,7,8,9,10,11,12,13,14,15,16,17,18,24,25,26,27</text>
<text x="193.1" y="140">VDD_CORE</text>
<text x="206.6" y="139.8">7</text>
</g>
<g font-size="1.3">
<text x="29.3" y="20.2">5</text>
<text x="84.1" y="20.2">4</text>
<text x="139" y="20.2">3</text>
<text x="193.8" y="20.2">2</text>
<text x="248.7" y="20.2">1</text>
<text x=".5" y="43.5">D</text>
<text x="276.6" y="43.5">D</text>
<text x=".5" y="87">C</text>
<text x="276.6" y="87">C</text>
<text x=".5" y="130.4">B</text>
<text x="276.6" y="130.4">B</text>
<text x=".5" y="173.8">A</text>
<text x="276.6" y="173.8">A</text>
<text x="29.3" y="195.7">5</text>
<text x="84.1" y="195.7">4</text>
<text x="139" y="195.7">3</text>
<text x="193.8" y="195.7">2</text>
<text x="248.7" y="195.7">1</text>
</g>
</svg>
